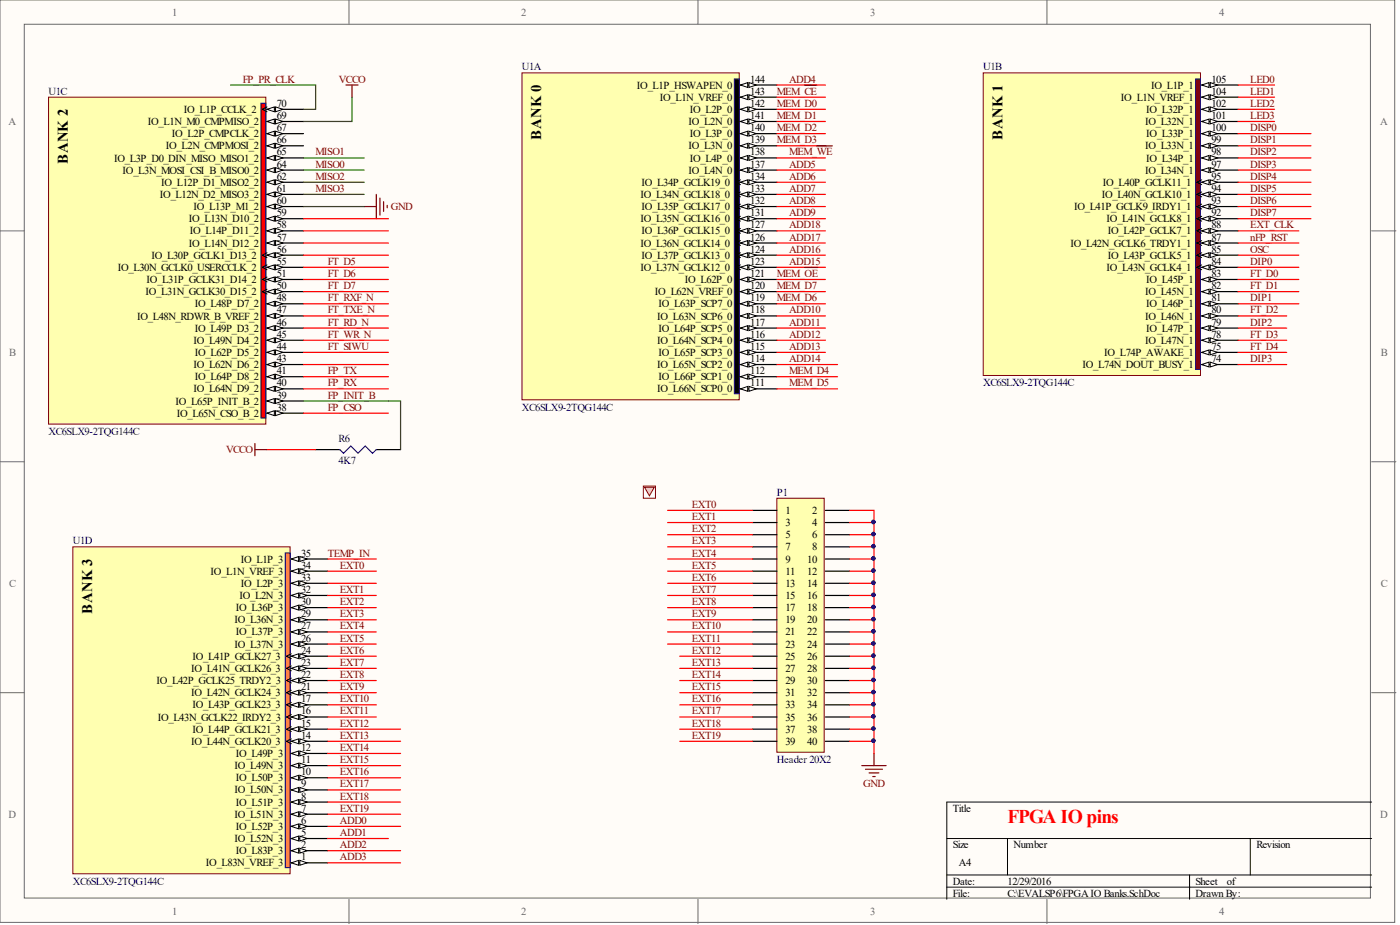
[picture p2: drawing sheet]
<svg xmlns="http://www.w3.org/2000/svg" width="292mm" height="193mm" viewBox="0 0 292 193" stroke-linecap="round" stroke-linejoin="round" font-family="sans-serif">
<g fill="#fffcf8" stroke="#696969" stroke-width=".21">
<path d="M0 0h291v192.4h-291z"/>
<path d="M5.1 5.1h280.8v182.3h-280.8z"/>
</g>
<path d="M72.8 0v5.1M145.6 0v5.1M218.4 0v5.1M0 48.2h5.1M286.2 48.2h5.1M0 96.3h5.1M286.2 96.3h5.1M0 144.5h5.1M286.2 144.5h5.1M72.8 187.6v5.1M145.6 187.6v5.1M218.4 187.6v5.1" fill="none" stroke="#696969" stroke-width=".21"/>
<path d="M197.5 174.9h88.7M210.2 174.9v7.6M260.9 174.9v7.6M286.2 167.3h-88.7v20.3M197.5 182.5h88.7M197.5 185.1h88.7M248.2 182.5v5.1" fill="none" stroke="#000" stroke-width=".21"/>
<path d="M10.1 20.3h45.4v68.2h-45.4z" fill="#ffffb0" stroke="#800000" stroke-width=".21"/>
<path d="M54.5 21.5h1v65.7h-1z" fill="#f00" stroke="#000080" stroke-width=".21"/>
<path d="M55.7 22.8h7.6" fill="none" stroke="#000" stroke-width=".25"/>
<path d="M55.7 22.3l-1 .5 1 .5" fill="none" stroke="#000" stroke-width=".21"/>
<g fill="#fffcf8" stroke="#000" stroke-width=".21">
<path d="M55.7 22.8l1.5-.5v1z"/>
<path d="M57.5 22.3l1.5 .5-1.5 .5z"/>
</g>
<path d="M55.7 25.3h7.6" fill="none" stroke="#000" stroke-width=".25"/>
<g fill="#fffcf8" stroke="#000" stroke-width=".21">
<path d="M55.7 25.3l1.5-.5v1.1z"/>
<path d="M57.5 24.8l1.5 .5-1.5 .6z"/>
</g>
<path d="M55.7 27.9h7.6" fill="none" stroke="#000" stroke-width=".25"/>
<g fill="#fffcf8" stroke="#000" stroke-width=".21">
<path d="M55.7 27.9l1.5-.5v1z"/>
<path d="M57.5 27.4l1.5 .5-1.5 .5z"/>
</g>
<path d="M55.7 30.4h7.6" fill="none" stroke="#000" stroke-width=".25"/>
<g fill="#fffcf8" stroke="#000" stroke-width=".21">
<path d="M55.7 30.4l1.5-.5v1z"/>
<path d="M57.5 29.9l1.5 .5-1.5 .5z"/>
</g>
<path d="M55.7 33h7.6" fill="none" stroke="#000" stroke-width=".25"/>
<g fill="#fffcf8" stroke="#000" stroke-width=".21">
<path d="M55.7 33l1.5-.6v1.1z"/>
<path d="M57.5 32.4l1.5 .6-1.5 .5z"/>
</g>
<path d="M55.7 35.5h7.6" fill="none" stroke="#000" stroke-width=".25"/>
<g fill="#fffcf8" stroke="#000" stroke-width=".21">
<path d="M55.7 35.5l1.5-.5v1z"/>
<path d="M57.5 35l1.5 .5-1.5 .5z"/>
</g>
<path d="M55.7 38h7.6" fill="none" stroke="#000" stroke-width=".25"/>
<g fill="#fffcf8" stroke="#000" stroke-width=".21">
<path d="M55.7 38l1.5-.5v1z"/>
<path d="M57.5 37.5l1.5 .5-1.5 .5z"/>
</g>
<path d="M55.7 40.6h7.6" fill="none" stroke="#000" stroke-width=".25"/>
<g fill="#fffcf8" stroke="#000" stroke-width=".21">
<path d="M55.7 40.6l1.5-.6v1.1z"/>
<path d="M57.5 40l1.5 .6-1.5 .5z"/>
</g>
<path d="M55.7 43.1h7.6" fill="none" stroke="#000" stroke-width=".25"/>
<g fill="#fffcf8" stroke="#000" stroke-width=".21">
<path d="M55.7 43.1l1.5-.5v1z"/>
<path d="M57.5 42.6l1.5 .5-1.5 .5z"/>
</g>
<path d="M55.7 45.6h7.6" fill="none" stroke="#000" stroke-width=".25"/>
<g fill="#fffcf8" stroke="#000" stroke-width=".21">
<path d="M55.7 45.6l1.5-.5v1z"/>
<path d="M57.5 45.1l1.5 .5-1.5 .5z"/>
</g>
<path d="M55.7 48.2h7.6" fill="none" stroke="#000" stroke-width=".25"/>
<g fill="#fffcf8" stroke="#000" stroke-width=".21">
<path d="M55.7 48.2l1.5-.5v1z"/>
<path d="M57.5 47.7l1.5 .5-1.5 .5z"/>
</g>
<path d="M55.7 50.7h7.6" fill="none" stroke="#000" stroke-width=".25"/>
<g fill="#fffcf8" stroke="#000" stroke-width=".21">
<path d="M55.7 50.7l1.5-.5v1z"/>
<path d="M57.5 50.2l1.5 .5-1.5 .5z"/>
</g>
<path d="M55.7 53.2h7.6" fill="none" stroke="#000" stroke-width=".25"/>
<path d="M55.7 52.7l-1 .5 1 .5" fill="none" stroke="#000" stroke-width=".21"/>
<g fill="#fffcf8" stroke="#000" stroke-width=".21">
<path d="M55.7 53.2l1.5-.5v1z"/>
<path d="M57.5 52.7l1.5 .5-1.5 .5z"/>
</g>
<path d="M55.7 55.8h7.6" fill="none" stroke="#000" stroke-width=".25"/>
<path d="M55.7 55.3l-1 .5 1 .5" fill="none" stroke="#000" stroke-width=".21"/>
<g fill="#fffcf8" stroke="#000" stroke-width=".21">
<path d="M55.7 55.8l1.5-.5v1z"/>
<path d="M57.5 55.3l1.5 .5-1.5 .5z"/>
</g>
<path d="M55.7 58.3h7.6" fill="none" stroke="#000" stroke-width=".25"/>
<path d="M55.7 57.8l-1 .5 1 .5" fill="none" stroke="#000" stroke-width=".21"/>
<g fill="#fffcf8" stroke="#000" stroke-width=".21">
<path d="M55.7 58.3l1.5-.5v1z"/>
<path d="M57.5 57.8l1.5 .5-1.5 .5z"/>
</g>
<path d="M55.7 60.8h7.6" fill="none" stroke="#000" stroke-width=".25"/>
<path d="M55.7 60.3l-1 .5 1 .5" fill="none" stroke="#000" stroke-width=".21"/>
<g fill="#fffcf8" stroke="#000" stroke-width=".21">
<path d="M55.7 60.8l1.5-.5v1z"/>
<path d="M57.5 60.3l1.5 .5-1.5 .5z"/>
</g>
<path d="M55.7 63.4h7.6" fill="none" stroke="#000" stroke-width=".25"/>
<g fill="#fffcf8" stroke="#000" stroke-width=".21">
<path d="M55.7 63.4l1.5-.5v1z"/>
<path d="M57.5 62.9l1.5 .5-1.5 .5z"/>
</g>
<path d="M55.7 65.9h7.6" fill="none" stroke="#000" stroke-width=".25"/>
<g fill="#fffcf8" stroke="#000" stroke-width=".21">
<path d="M55.7 65.9l1.5-.5v1z"/>
<path d="M57.5 65.4l1.5 .5-1.5 .5z"/>
</g>
<path d="M55.7 68.4h7.6" fill="none" stroke="#000" stroke-width=".25"/>
<g fill="#fffcf8" stroke="#000" stroke-width=".21">
<path d="M55.7 68.4l1.5-.5v1.1z"/>
<path d="M57.5 67.9l1.5 .5-1.5 .6z"/>
</g>
<path d="M55.7 71h7.6" fill="none" stroke="#000" stroke-width=".25"/>
<g fill="#fffcf8" stroke="#000" stroke-width=".21">
<path d="M55.7 71l1.5-.5v1z"/>
<path d="M57.5 70.5l1.5 .5-1.5 .5z"/>
</g>
<path d="M55.7 73.5h7.6" fill="none" stroke="#000" stroke-width=".25"/>
<g fill="#fffcf8" stroke="#000" stroke-width=".21">
<path d="M55.7 73.5l1.5-.5v1z"/>
<path d="M57.5 73l1.5 .5-1.5 .5z"/>
</g>
<path d="M55.7 76.1h7.6" fill="none" stroke="#000" stroke-width=".25"/>
<g fill="#fffcf8" stroke="#000" stroke-width=".21">
<path d="M55.7 76.1l1.5-.6v1.1z"/>
<path d="M57.5 75.5l1.5 .6-1.5 .5z"/>
</g>
<path d="M55.7 78.6h7.6" fill="none" stroke="#000" stroke-width=".25"/>
<g fill="#fffcf8" stroke="#000" stroke-width=".21">
<path d="M55.7 78.6l1.5-.5v1z"/>
<path d="M57.5 78.1l1.5 .5-1.5 .5z"/>
</g>
<path d="M55.7 81.1h7.6" fill="none" stroke="#000" stroke-width=".25"/>
<g fill="#fffcf8" stroke="#000" stroke-width=".21">
<path d="M55.7 81.1l1.5-.5v1z"/>
<path d="M57.5 80.6l1.5 .5-1.5 .5z"/>
</g>
<path d="M55.7 83.7h7.6" fill="none" stroke="#000" stroke-width=".25"/>
<g fill="#fffcf8" stroke="#000" stroke-width=".21">
<path d="M55.7 83.7l1.5-.5v1z"/>
<path d="M57.5 83.2l1.5 .5-1.5 .5z"/>
</g>
<path d="M55.7 86.2h7.6" fill="none" stroke="#000" stroke-width=".25"/>
<g fill="#fffcf8" stroke="#000" stroke-width=".21">
<path d="M55.7 86.2l1.5-.5v1z"/>
<path d="M57.5 85.7l1.5 .5-1.5 .5z"/>
</g>
<path d="M72.2 17.7h2.5M73.4 17.7v2.6M76 43.1h2.5M78.5 40.6v5M79.3 41.3v3.6M80 42.1v2M80.8 42.8v.5" fill="none" stroke="#800000" stroke-width=".25"/>
<path d="M108.9 15.2h45.3v68.2h-45.3z" fill="#ffffb0" stroke="#800000" stroke-width=".21"/>
<path d="M153.2 16.5h1v65.6h-1z" fill="#000" stroke="#000080" stroke-width=".21"/>
<path d="M154.5 17.7h7.6" fill="none" stroke="#000" stroke-width=".25"/>
<g fill="#fffcf8" stroke="#000" stroke-width=".21">
<path d="M154.5 17.7l1.5-.5v1z"/>
<path d="M156.3 17.2l1.5 .5-1.5 .5z"/>
</g>
<path d="M154.5 20.3h7.6" fill="none" stroke="#000" stroke-width=".25"/>
<g fill="#fffcf8" stroke="#000" stroke-width=".21">
<path d="M154.5 20.3l1.5-.5v1z"/>
<path d="M156.3 19.8l1.5 .5-1.5 .5z"/>
</g>
<path d="M154.5 22.8h7.6" fill="none" stroke="#000" stroke-width=".25"/>
<g fill="#fffcf8" stroke="#000" stroke-width=".21">
<path d="M154.5 22.8l1.5-.5v1z"/>
<path d="M156.3 22.3l1.5 .5-1.5 .5z"/>
</g>
<path d="M154.5 25.3h7.6" fill="none" stroke="#000" stroke-width=".25"/>
<g fill="#fffcf8" stroke="#000" stroke-width=".21">
<path d="M154.5 25.3l1.5-.5v1.1z"/>
<path d="M156.3 24.8l1.5 .5-1.5 .6z"/>
</g>
<path d="M154.5 27.9h7.6" fill="none" stroke="#000" stroke-width=".25"/>
<g fill="#fffcf8" stroke="#000" stroke-width=".21">
<path d="M154.5 27.9l1.5-.5v1z"/>
<path d="M156.3 27.4l1.5 .5-1.5 .5z"/>
</g>
<path d="M154.5 30.4h7.6" fill="none" stroke="#000" stroke-width=".25"/>
<g fill="#fffcf8" stroke="#000" stroke-width=".21">
<path d="M154.5 30.4l1.5-.5v1z"/>
<path d="M156.3 29.9l1.5 .5-1.5 .5z"/>
</g>
<path d="M154.5 33h7.6" fill="none" stroke="#000" stroke-width=".25"/>
<g fill="#fffcf8" stroke="#000" stroke-width=".21">
<path d="M154.5 33l1.5-.6v1.1z"/>
<path d="M156.3 32.4l1.5 .6-1.5 .5z"/>
</g>
<path d="M154.5 35.5h7.6" fill="none" stroke="#000" stroke-width=".25"/>
<g fill="#fffcf8" stroke="#000" stroke-width=".21">
<path d="M154.5 35.5l1.5-.5v1z"/>
<path d="M156.3 35l1.5 .5-1.5 .5z"/>
</g>
<path d="M154.5 38h7.6" fill="none" stroke="#000" stroke-width=".25"/>
<path d="M154.5 37.5l-1 .5 1 .5" fill="none" stroke="#000" stroke-width=".21"/>
<g fill="#fffcf8" stroke="#000" stroke-width=".21">
<path d="M154.5 38l1.5-.5v1z"/>
<path d="M156.3 37.5l1.5 .5-1.5 .5z"/>
</g>
<path d="M154.5 40.6h7.6" fill="none" stroke="#000" stroke-width=".25"/>
<path d="M154.5 40l-1 .6 1 .5" fill="none" stroke="#000" stroke-width=".21"/>
<g fill="#fffcf8" stroke="#000" stroke-width=".21">
<path d="M154.5 40.6l1.5-.6v1.1z"/>
<path d="M156.3 40l1.5 .6-1.5 .5z"/>
</g>
<path d="M154.5 43.1h7.6" fill="none" stroke="#000" stroke-width=".25"/>
<path d="M154.5 42.6l-1 .5 1 .5" fill="none" stroke="#000" stroke-width=".21"/>
<g fill="#fffcf8" stroke="#000" stroke-width=".21">
<path d="M154.5 43.1l1.5-.5v1z"/>
<path d="M156.3 42.6l1.5 .5-1.5 .5z"/>
</g>
<path d="M154.5 45.6h7.6" fill="none" stroke="#000" stroke-width=".25"/>
<path d="M154.5 45.1l-1 .5 1 .5" fill="none" stroke="#000" stroke-width=".21"/>
<g fill="#fffcf8" stroke="#000" stroke-width=".21">
<path d="M154.5 45.6l1.5-.5v1z"/>
<path d="M156.3 45.1l1.5 .5-1.5 .5z"/>
</g>
<path d="M154.5 48.2h7.6" fill="none" stroke="#000" stroke-width=".25"/>
<path d="M154.5 47.7l-1 .5 1 .5" fill="none" stroke="#000" stroke-width=".21"/>
<g fill="#fffcf8" stroke="#000" stroke-width=".21">
<path d="M154.5 48.2l1.5-.5v1z"/>
<path d="M156.3 47.7l1.5 .5-1.5 .5z"/>
</g>
<path d="M154.5 50.7h7.6" fill="none" stroke="#000" stroke-width=".25"/>
<path d="M154.5 50.2l-1 .5 1 .5" fill="none" stroke="#000" stroke-width=".21"/>
<g fill="#fffcf8" stroke="#000" stroke-width=".21">
<path d="M154.5 50.7l1.5-.5v1z"/>
<path d="M156.3 50.2l1.5 .5-1.5 .5z"/>
</g>
<path d="M154.5 53.2h7.6" fill="none" stroke="#000" stroke-width=".25"/>
<path d="M154.5 52.7l-1 .5 1 .5" fill="none" stroke="#000" stroke-width=".21"/>
<g fill="#fffcf8" stroke="#000" stroke-width=".21">
<path d="M154.5 53.2l1.5-.5v1z"/>
<path d="M156.3 52.7l1.5 .5-1.5 .5z"/>
</g>
<path d="M154.5 55.8h7.6" fill="none" stroke="#000" stroke-width=".25"/>
<path d="M154.5 55.3l-1 .5 1 .5" fill="none" stroke="#000" stroke-width=".21"/>
<g fill="#fffcf8" stroke="#000" stroke-width=".21">
<path d="M154.5 55.8l1.5-.5v1z"/>
<path d="M156.3 55.3l1.5 .5-1.5 .5z"/>
</g>
<path d="M154.5 58.3h7.6" fill="none" stroke="#000" stroke-width=".25"/>
<g fill="#fffcf8" stroke="#000" stroke-width=".21">
<path d="M154.5 58.3l1.5-.5v1z"/>
<path d="M156.3 57.8l1.5 .5-1.5 .5z"/>
</g>
<path d="M154.5 60.8h7.6" fill="none" stroke="#000" stroke-width=".25"/>
<g fill="#fffcf8" stroke="#000" stroke-width=".21">
<path d="M154.5 60.8l1.5-.5v1z"/>
<path d="M156.3 60.3l1.5 .5-1.5 .5z"/>
</g>
<path d="M154.5 63.4h7.6" fill="none" stroke="#000" stroke-width=".25"/>
<g fill="#fffcf8" stroke="#000" stroke-width=".21">
<path d="M154.5 63.4l1.5-.5v1z"/>
<path d="M156.3 62.9l1.5 .5-1.5 .5z"/>
</g>
<path d="M154.5 65.9h7.6" fill="none" stroke="#000" stroke-width=".25"/>
<g fill="#fffcf8" stroke="#000" stroke-width=".21">
<path d="M154.5 65.9l1.5-.5v1z"/>
<path d="M156.3 65.4l1.5 .5-1.5 .5z"/>
</g>
<path d="M154.5 68.4h7.6" fill="none" stroke="#000" stroke-width=".25"/>
<g fill="#fffcf8" stroke="#000" stroke-width=".21">
<path d="M154.5 68.4l1.5-.5v1.1z"/>
<path d="M156.3 67.9l1.5 .5-1.5 .6z"/>
</g>
<path d="M154.5 71h7.6" fill="none" stroke="#000" stroke-width=".25"/>
<g fill="#fffcf8" stroke="#000" stroke-width=".21">
<path d="M154.5 71l1.5-.5v1z"/>
<path d="M156.3 70.5l1.5 .5-1.5 .5z"/>
</g>
<path d="M154.5 73.5h7.6" fill="none" stroke="#000" stroke-width=".25"/>
<g fill="#fffcf8" stroke="#000" stroke-width=".21">
<path d="M154.5 73.5l1.5-.5v1z"/>
<path d="M156.3 73l1.5 .5-1.5 .5z"/>
</g>
<path d="M154.5 76.1h7.6" fill="none" stroke="#000" stroke-width=".25"/>
<g fill="#fffcf8" stroke="#000" stroke-width=".21">
<path d="M154.5 76.1l1.5-.6v1.1z"/>
<path d="M156.3 75.5l1.5 .6-1.5 .5z"/>
</g>
<path d="M154.5 78.6h7.6" fill="none" stroke="#000" stroke-width=".25"/>
<g fill="#fffcf8" stroke="#000" stroke-width=".21">
<path d="M154.5 78.6l1.5-.5v1z"/>
<path d="M156.3 78.1l1.5 .5-1.5 .5z"/>
</g>
<path d="M154.5 81.1h7.6" fill="none" stroke="#000" stroke-width=".25"/>
<g fill="#fffcf8" stroke="#000" stroke-width=".21">
<path d="M154.5 81.1l1.5-.5v1z"/>
<path d="M156.3 80.6l1.5 .5-1.5 .5z"/>
</g>
<path d="M205.1 15.2h45.4v63.1h-45.4z" fill="#ffffb0" stroke="#800000" stroke-width=".21"/>
<path d="M249.5 16.5h1v60.6h-1z" fill="#800000" stroke="#000080" stroke-width=".21"/>
<path d="M250.7 17.7h7.6" fill="none" stroke="#000" stroke-width=".25"/>
<g fill="#fffcf8" stroke="#000" stroke-width=".21">
<path d="M250.7 17.7l1.5-.5v1z"/>
<path d="M252.5 17.2l1.5 .5-1.5 .5z"/>
</g>
<path d="M250.7 20.3h7.6" fill="none" stroke="#000" stroke-width=".25"/>
<g fill="#fffcf8" stroke="#000" stroke-width=".21">
<path d="M250.7 20.3l1.5-.5v1z"/>
<path d="M252.5 19.8l1.5 .5-1.5 .5z"/>
</g>
<path d="M250.7 22.8h7.6" fill="none" stroke="#000" stroke-width=".25"/>
<g fill="#fffcf8" stroke="#000" stroke-width=".21">
<path d="M250.7 22.8l1.5-.5v1z"/>
<path d="M252.5 22.3l1.5 .5-1.5 .5z"/>
</g>
<path d="M250.7 25.3h7.6" fill="none" stroke="#000" stroke-width=".25"/>
<g fill="#fffcf8" stroke="#000" stroke-width=".21">
<path d="M250.7 25.3l1.5-.5v1.1z"/>
<path d="M252.5 24.8l1.5 .5-1.5 .6z"/>
</g>
<path d="M250.7 27.9h7.6" fill="none" stroke="#000" stroke-width=".25"/>
<g fill="#fffcf8" stroke="#000" stroke-width=".21">
<path d="M250.7 27.9l1.5-.5v1z"/>
<path d="M252.5 27.4l1.5 .5-1.5 .5z"/>
</g>
<path d="M250.7 30.4h7.6" fill="none" stroke="#000" stroke-width=".25"/>
<g fill="#fffcf8" stroke="#000" stroke-width=".21">
<path d="M250.7 30.4l1.5-.5v1z"/>
<path d="M252.5 29.9l1.5 .5-1.5 .5z"/>
</g>
<path d="M250.7 33h7.6" fill="none" stroke="#000" stroke-width=".25"/>
<g fill="#fffcf8" stroke="#000" stroke-width=".21">
<path d="M250.7 33l1.5-.6v1.1z"/>
<path d="M252.5 32.4l1.5 .6-1.5 .5z"/>
</g>
<path d="M250.7 35.5h7.6" fill="none" stroke="#000" stroke-width=".25"/>
<g fill="#fffcf8" stroke="#000" stroke-width=".21">
<path d="M250.7 35.5l1.5-.5v1z"/>
<path d="M252.5 35l1.5 .5-1.5 .5z"/>
</g>
<path d="M250.7 38h7.6" fill="none" stroke="#000" stroke-width=".25"/>
<path d="M250.7 37.5l-1 .5 1 .5" fill="none" stroke="#000" stroke-width=".21"/>
<g fill="#fffcf8" stroke="#000" stroke-width=".21">
<path d="M250.7 38l1.5-.5v1z"/>
<path d="M252.5 37.5l1.5 .5-1.5 .5z"/>
</g>
<path d="M250.7 40.6h7.6" fill="none" stroke="#000" stroke-width=".25"/>
<path d="M250.7 40l-1 .6 1 .5" fill="none" stroke="#000" stroke-width=".21"/>
<g fill="#fffcf8" stroke="#000" stroke-width=".21">
<path d="M250.7 40.6l1.5-.6v1.1z"/>
<path d="M252.5 40l1.5 .6-1.5 .5z"/>
</g>
<path d="M250.7 43.1h7.6" fill="none" stroke="#000" stroke-width=".25"/>
<path d="M250.7 42.6l-1 .5 1 .5" fill="none" stroke="#000" stroke-width=".21"/>
<g fill="#fffcf8" stroke="#000" stroke-width=".21">
<path d="M250.7 43.1l1.5-.5v1z"/>
<path d="M252.5 42.6l1.5 .5-1.5 .5z"/>
</g>
<path d="M250.7 45.6h7.6" fill="none" stroke="#000" stroke-width=".25"/>
<path d="M250.7 45.1l-1 .5 1 .5" fill="none" stroke="#000" stroke-width=".21"/>
<g fill="#fffcf8" stroke="#000" stroke-width=".21">
<path d="M250.7 45.6l1.5-.5v1z"/>
<path d="M252.5 45.1l1.5 .5-1.5 .5z"/>
</g>
<path d="M250.7 48.2h7.6" fill="none" stroke="#000" stroke-width=".25"/>
<path d="M250.7 47.7l-1 .5 1 .5" fill="none" stroke="#000" stroke-width=".21"/>
<g fill="#fffcf8" stroke="#000" stroke-width=".21">
<path d="M250.7 48.2l1.5-.5v1z"/>
<path d="M252.5 47.7l1.5 .5-1.5 .5z"/>
</g>
<path d="M250.7 50.7h7.6" fill="none" stroke="#000" stroke-width=".25"/>
<path d="M250.7 50.2l-1 .5 1 .5" fill="none" stroke="#000" stroke-width=".21"/>
<g fill="#fffcf8" stroke="#000" stroke-width=".21">
<path d="M250.7 50.7l1.5-.5v1z"/>
<path d="M252.5 50.2l1.5 .5-1.5 .5z"/>
</g>
<path d="M250.7 53.2h7.6" fill="none" stroke="#000" stroke-width=".25"/>
<path d="M250.7 52.7l-1 .5 1 .5" fill="none" stroke="#000" stroke-width=".21"/>
<g fill="#fffcf8" stroke="#000" stroke-width=".21">
<path d="M250.7 53.2l1.5-.5v1z"/>
<path d="M252.5 52.7l1.5 .5-1.5 .5z"/>
</g>
<path d="M250.7 55.8h7.6" fill="none" stroke="#000" stroke-width=".25"/>
<path d="M250.7 55.3l-1 .5 1 .5" fill="none" stroke="#000" stroke-width=".21"/>
<g fill="#fffcf8" stroke="#000" stroke-width=".21">
<path d="M250.7 55.8l1.5-.5v1z"/>
<path d="M252.5 55.3l1.5 .5-1.5 .5z"/>
</g>
<path d="M250.7 58.3h7.6" fill="none" stroke="#000" stroke-width=".25"/>
<g fill="#fffcf8" stroke="#000" stroke-width=".21">
<path d="M250.7 58.3l1.5-.5v1z"/>
<path d="M252.5 57.8l1.5 .5-1.5 .5z"/>
</g>
<path d="M250.7 60.8h7.6" fill="none" stroke="#000" stroke-width=".25"/>
<g fill="#fffcf8" stroke="#000" stroke-width=".21">
<path d="M250.7 60.8l1.5-.5v1z"/>
<path d="M252.5 60.3l1.5 .5-1.5 .5z"/>
</g>
<path d="M250.7 63.4h7.6" fill="none" stroke="#000" stroke-width=".25"/>
<g fill="#fffcf8" stroke="#000" stroke-width=".21">
<path d="M250.7 63.4l1.5-.5v1z"/>
<path d="M252.5 62.9l1.5 .5-1.5 .5z"/>
</g>
<path d="M250.7 65.9h7.6" fill="none" stroke="#000" stroke-width=".25"/>
<g fill="#fffcf8" stroke="#000" stroke-width=".21">
<path d="M250.7 65.9l1.5-.5v1z"/>
<path d="M252.5 65.4l1.5 .5-1.5 .5z"/>
</g>
<path d="M250.7 68.4h7.6" fill="none" stroke="#000" stroke-width=".25"/>
<g fill="#fffcf8" stroke="#000" stroke-width=".21">
<path d="M250.7 68.4l1.5-.5v1.1z"/>
<path d="M252.5 67.9l1.5 .5-1.5 .6z"/>
</g>
<path d="M250.7 71h7.6" fill="none" stroke="#000" stroke-width=".25"/>
<g fill="#fffcf8" stroke="#000" stroke-width=".21">
<path d="M250.7 71l1.5-.5v1z"/>
<path d="M252.5 70.5l1.5 .5-1.5 .5z"/>
</g>
<path d="M250.7 73.5h7.6" fill="none" stroke="#000" stroke-width=".25"/>
<g fill="#fffcf8" stroke="#000" stroke-width=".21">
<path d="M250.7 73.5l1.5-.5v1z"/>
<path d="M252.5 73l1.5 .5-1.5 .5z"/>
</g>
<path d="M250.7 76.1h7.6" fill="none" stroke="#000" stroke-width=".25"/>
<g fill="#fffcf8" stroke="#000" stroke-width=".21">
<path d="M250.7 76.1l1.5-.6v1.1z"/>
<path d="M252.5 75.5l1.5 .6-1.5 .5z"/>
</g>
<path d="M15.2 114.1h45.3v68.2h-45.3z" fill="#ffffb0" stroke="#800000" stroke-width=".21"/>
<path d="M59.5 115.3h1v65.7h-1z" fill="#fd8300" stroke="#000080" stroke-width=".21"/>
<path d="M60.8 116.6h7.6" fill="none" stroke="#000" stroke-width=".25"/>
<g fill="#fffcf8" stroke="#000" stroke-width=".21">
<path d="M60.8 116.6l1.5-.5v1z"/>
<path d="M62.6 116.1l1.5 .5-1.5 .5z"/>
</g>
<path d="M60.8 119.2h7.6" fill="none" stroke="#000" stroke-width=".25"/>
<g fill="#fffcf8" stroke="#000" stroke-width=".21">
<path d="M60.8 119.2l1.5-.6v1.1z"/>
<path d="M62.6 118.6l1.5 .6-1.5 .5z"/>
</g>
<path d="M60.8 121.7h7.6" fill="none" stroke="#000" stroke-width=".25"/>
<g fill="#fffcf8" stroke="#000" stroke-width=".21">
<path d="M60.8 121.7l1.5-.5v1z"/>
<path d="M62.6 121.2l1.5 .5-1.5 .5z"/>
</g>
<path d="M60.8 124.2h7.6" fill="none" stroke="#000" stroke-width=".25"/>
<g fill="#fffcf8" stroke="#000" stroke-width=".21">
<path d="M60.8 124.2l1.5-.5v1z"/>
<path d="M62.6 123.7l1.5 .5-1.5 .5z"/>
</g>
<path d="M60.8 126.8h7.6" fill="none" stroke="#000" stroke-width=".25"/>
<g fill="#fffcf8" stroke="#000" stroke-width=".21">
<path d="M60.8 126.8l1.5-.5v1z"/>
<path d="M62.6 126.3l1.5 .5-1.5 .5z"/>
</g>
<path d="M60.8 129.3h7.6" fill="none" stroke="#000" stroke-width=".25"/>
<g fill="#fffcf8" stroke="#000" stroke-width=".21">
<path d="M60.8 129.3l1.5-.5v1z"/>
<path d="M62.6 128.8l1.5 .5-1.5 .5z"/>
</g>
<path d="M60.8 131.8h7.6" fill="none" stroke="#000" stroke-width=".25"/>
<g fill="#fffcf8" stroke="#000" stroke-width=".21">
<path d="M60.8 131.8l1.5-.5v1z"/>
<path d="M62.6 131.3l1.5 .5-1.5 .5z"/>
</g>
<path d="M60.8 134.4h7.6" fill="none" stroke="#000" stroke-width=".25"/>
<g fill="#fffcf8" stroke="#000" stroke-width=".21">
<path d="M60.8 134.4l1.5-.5v1z"/>
<path d="M62.6 133.9l1.5 .5-1.5 .5z"/>
</g>
<path d="M60.8 136.9h7.6" fill="none" stroke="#000" stroke-width=".25"/>
<path d="M60.8 136.4l-1 .5 1 .5" fill="none" stroke="#000" stroke-width=".21"/>
<g fill="#fffcf8" stroke="#000" stroke-width=".21">
<path d="M60.8 136.9l1.5-.5v1z"/>
<path d="M62.6 136.4l1.5 .5-1.5 .5z"/>
</g>
<path d="M60.8 139.4h7.6" fill="none" stroke="#000" stroke-width=".25"/>
<path d="M60.8 138.9l-1 .5 1 .5" fill="none" stroke="#000" stroke-width=".21"/>
<g fill="#fffcf8" stroke="#000" stroke-width=".21">
<path d="M60.8 139.4l1.5-.5v1z"/>
<path d="M62.6 138.9l1.5 .5-1.5 .5z"/>
</g>
<path d="M60.8 142h7.6" fill="none" stroke="#000" stroke-width=".25"/>
<path d="M60.8 141.5l-1 .5 1 .5" fill="none" stroke="#000" stroke-width=".21"/>
<g fill="#fffcf8" stroke="#000" stroke-width=".21">
<path d="M60.8 142l1.5-.5v1z"/>
<path d="M62.6 141.5l1.5 .5-1.5 .5z"/>
</g>
<path d="M60.8 144.5h7.6" fill="none" stroke="#000" stroke-width=".25"/>
<path d="M60.8 144l-1 .5 1 .5" fill="none" stroke="#000" stroke-width=".21"/>
<g fill="#fffcf8" stroke="#000" stroke-width=".21">
<path d="M60.8 144.5l1.5-.5v1z"/>
<path d="M62.6 144l1.5 .5-1.5 .5z"/>
</g>
<path d="M60.8 147h7.6" fill="none" stroke="#000" stroke-width=".25"/>
<path d="M60.8 146.5l-1 .5 1 .5" fill="none" stroke="#000" stroke-width=".21"/>
<g fill="#fffcf8" stroke="#000" stroke-width=".21">
<path d="M60.8 147l1.5-.5v1z"/>
<path d="M62.6 146.5l1.5 .5-1.5 .5z"/>
</g>
<path d="M60.8 149.6h7.6" fill="none" stroke="#000" stroke-width=".25"/>
<path d="M60.8 149.1l-1 .5 1 .5" fill="none" stroke="#000" stroke-width=".21"/>
<g fill="#fffcf8" stroke="#000" stroke-width=".21">
<path d="M60.8 149.6l1.5-.5v1z"/>
<path d="M62.6 149.1l1.5 .5-1.5 .5z"/>
</g>
<path d="M60.8 152.1h7.6" fill="none" stroke="#000" stroke-width=".25"/>
<path d="M60.8 151.6l-1 .5 1 .5" fill="none" stroke="#000" stroke-width=".21"/>
<g fill="#fffcf8" stroke="#000" stroke-width=".21">
<path d="M60.8 152.1l1.5-.5v1z"/>
<path d="M62.6 151.6l1.5 .5-1.5 .5z"/>
</g>
<path d="M60.8 154.6h7.6" fill="none" stroke="#000" stroke-width=".25"/>
<path d="M60.8 154.1l-1 .5 1 .6" fill="none" stroke="#000" stroke-width=".21"/>
<g fill="#fffcf8" stroke="#000" stroke-width=".21">
<path d="M60.8 154.6l1.5-.5v1.1z"/>
<path d="M62.6 154.1l1.5 .5-1.5 .6z"/>
</g>
<path d="M60.8 157.2h7.6" fill="none" stroke="#000" stroke-width=".25"/>
<g fill="#fffcf8" stroke="#000" stroke-width=".21">
<path d="M60.8 157.2l1.5-.5v1z"/>
<path d="M62.6 156.7l1.5 .5-1.5 .5z"/>
</g>
<path d="M60.8 159.7h7.6" fill="none" stroke="#000" stroke-width=".25"/>
<g fill="#fffcf8" stroke="#000" stroke-width=".21">
<path d="M60.8 159.7l1.5-.5v1z"/>
<path d="M62.6 159.2l1.5 .5-1.5 .5z"/>
</g>
<path d="M60.8 162.3h7.6" fill="none" stroke="#000" stroke-width=".25"/>
<g fill="#fffcf8" stroke="#000" stroke-width=".21">
<path d="M60.8 162.3l1.5-.6v1.1z"/>
<path d="M62.6 161.7l1.5 .6-1.5 .5z"/>
</g>
<path d="M60.8 164.8h7.6" fill="none" stroke="#000" stroke-width=".25"/>
<g fill="#fffcf8" stroke="#000" stroke-width=".21">
<path d="M60.8 164.8l1.5-.5v1z"/>
<path d="M62.6 164.3l1.5 .5-1.5 .5z"/>
</g>
<path d="M60.8 167.3h7.6" fill="none" stroke="#000" stroke-width=".25"/>
<g fill="#fffcf8" stroke="#000" stroke-width=".21">
<path d="M60.8 167.3l1.5-.5v1z"/>
<path d="M62.6 166.8l1.5 .5-1.5 .5z"/>
</g>
<path d="M60.8 169.9h7.6" fill="none" stroke="#000" stroke-width=".25"/>
<g fill="#fffcf8" stroke="#000" stroke-width=".21">
<path d="M60.8 169.9l1.5-.5v1z"/>
<path d="M62.6 169.4l1.5 .5-1.5 .5z"/>
</g>
<path d="M60.8 172.4h7.6" fill="none" stroke="#000" stroke-width=".25"/>
<g fill="#fffcf8" stroke="#000" stroke-width=".21">
<path d="M60.8 172.4l1.5-.5v1z"/>
<path d="M62.6 171.9l1.5 .5-1.5 .5z"/>
</g>
<path d="M60.8 174.9h7.6" fill="none" stroke="#000" stroke-width=".25"/>
<g fill="#fffcf8" stroke="#000" stroke-width=".21">
<path d="M60.8 174.9l1.5-.5v1z"/>
<path d="M62.6 174.4l1.5 .5-1.5 .5z"/>
</g>
<path d="M60.8 177.5h7.6" fill="none" stroke="#000" stroke-width=".25"/>
<g fill="#fffcf8" stroke="#000" stroke-width=".21">
<path d="M60.8 177.5l1.5-.5v1z"/>
<path d="M62.6 177l1.5 .5-1.5 .5z"/>
</g>
<path d="M60.8 180h7.6" fill="none" stroke="#000" stroke-width=".25"/>
<g fill="#fffcf8" stroke="#000" stroke-width=".21">
<path d="M60.8 180l1.5-.5v1z"/>
<path d="M62.6 179.5l1.5 .5-1.5 .5z"/>
</g>
<path d="M162.1 103.9h9.9v53h-9.9z" fill="#ffffb0" stroke="#800000" stroke-width=".21"/>
<g fill="none" stroke="#000" stroke-width=".25">
<path d="M65.8 93.8h5.1M78.5 93.8h5.1M157 106.5h5.1M157 109h5.1M157 111.5h5.1M157 114.1h5.1M157 116.6h5.1M157 119.2h5.1M172.2 106.5h5.1M172.2 109h5.1M172.2 111.5h5.1M172.2 114.1h5.1"/>
<path d="M172.2 116.6h5.1M172.2 119.2h5.1M157 121.7h5.1M157 124.2h5.1M157 126.8h5.1M157 129.3h5.1M157 131.8h5.1M157 134.4h5.1M157 136.9h5.1M157 139.4h5.1M172.2 121.7h5.1M172.2 124.2h5.1"/>
<path d="M172.2 126.8h5.1M172.2 129.3h5.1M172.2 131.8h5.1M172.2 134.4h5.1M172.2 136.9h5.1M172.2 139.4h5.1M157 142h5.1M157 144.5h5.1M157 147h5.1M157 149.6h5.1M157 152.1h5.1M157 154.6h5.1"/>
<path d="M172.2 142h5.1M172.2 144.5h5.1M172.2 147h5.1M172.2 149.6h5.1M172.2 152.1h5.1M172.2 154.6h5.1"/>
</g>
<path d="M167.9 17.8h2.5M170.4 30.4h3.3M167.9 55.8h2.7M53.2 92.5v2.6M53.2 93.8h2.5M179.8 159.7h5.1M182.3 157.2v2.5M180.6 160.5h3.5M181.3 161.2h2.1M182.1 162h.5" fill="none" stroke="#800000" stroke-width=".25"/>
<path d="M70.9 93.8l.8 .8 1.5-1.6 1.5 1.6 1.5-1.6 1.6 1.6 .7-.8" fill="none" stroke="#00f" stroke-width=".25"/>
<path d="M48.1 17.7h17.7v5.1h-2.5M63.3 33h12.7M63.3 35.5h12.7M63.3 38h12.7M73.4 20.3v5h-10.1M63.3 43.1h12.7M63.3 40.6h12.7M63.3 83.7h20.3v10.1" fill="none" stroke="#008000" stroke-width=".25"/>
<g fill="none" stroke="#f00" stroke-width=".25">
<path d="M162.1 17.7h10.1M258.3 17.7h7.6M162.1 20.3h10.1M162.1 22.8h10.1M162.1 25.3h10.1M162.1 27.9h10.1M162.1 30.4h10.1M162.1 33h10.1M162.1 35.5h10.1M162.1 38h10.1M258.3 20.3h7.6M258.3 22.8h7.6"/>
<path d="M258.3 25.3h7.6M258.3 27.9h15.2M258.3 30.4h15.2M258.3 33h15.2M258.3 35.5h15.2M258.3 38h15.2M63.3 45.6h17.7M63.3 48.2h17.7M63.3 50.7h17.7M63.3 53.2h17.7M63.3 55.8h17.7M63.3 58.3h17.7"/>
<path d="M162.1 40.6h10.1M162.1 43.1h10.1M162.1 45.6h10.1M162.1 48.2h10.1M162.1 50.7h10.1M162.1 53.2h10.1M162.1 55.8h10.1M162.1 58.3h10.1M258.3 40.6h15.2M258.3 43.1h15.2M258.3 45.6h15.2M258.3 48.2h12.7"/>
<path d="M258.3 50.7h12.7M258.3 53.2h12.7M258.3 55.8h12.7M258.3 58.3h12.7M63.3 60.8h17.7M63.3 63.4h17.7M63.3 65.9h17.7M63.3 68.4h17.7M63.3 71h17.7M63.3 73.5h17.7M63.3 78.6h17.7M63.3 76.1h17.7"/>
<path d="M162.1 60.8h10.1M162.1 63.4h10.1M162.1 65.9h10.1M162.1 68.4h10.1M162.1 71h10.1M162.1 73.5h10.1M162.1 78.6h12.7M162.1 76.1h12.7M258.3 60.8h12.7M258.3 63.4h12.7M258.3 65.9h10.2M258.3 68.4h10.2"/>
<path d="M258.3 71h10.2M258.3 73.5h10.2M258.3 76.1h10.2M55.7 93.8h10.1M63.3 86.2h17.7M63.3 81.1h17.7M162.1 81.1h12.7M68.4 116.6h10.1M68.4 119.2h10.1M139.3 116.6h17.7M139.3 119.2h17.7M139.3 106.5h17.7"/>
<path d="M139.3 109h17.7M139.3 111.5h17.7M139.3 114.1h17.7M177.3 106.5h5v50.7M177.3 116.6h5M177.3 119.2h5M177.3 109h5M177.3 111.5h5M177.3 114.1h5M68.4 121.7h10.1M68.4 129.3h10.1M68.4 131.8h10.1"/>
<path d="M68.4 134.4h10.1M68.4 139.4h10.1M68.4 124.2h10.1M68.4 126.8h10.1M68.4 136.9h10.1M139.3 121.7h17.7M139.3 129.3h17.7M139.3 131.8h17.7M139.3 134.4h17.7M139.3 124.2h17.7M139.3 126.8h17.7M141.8 139.4h15.2"/>
<path d="M141.8 136.9h15.2M177.3 121.7h5M177.3 129.3h5M177.3 131.8h5M177.3 134.4h5M177.3 139.4h5M177.3 124.2h5M177.3 126.8h5M177.3 136.9h5M68.4 142h10.1M68.4 144.5h10.1M68.4 147h10.1"/>
<path d="M68.4 149.6h10.1M68.4 152.1h15.2M68.4 154.6h15.2M68.4 157.2h15.2M68.4 159.7h15.2M141.8 142h15.2M141.8 144.5h15.2M141.8 147h15.2M141.8 149.6h15.2M141.8 152.1h15.2M141.8 154.6h15.2M177.3 142h5"/>
<path d="M177.3 144.5h5M177.3 147h5M177.3 149.6h5M177.3 152.1h5M177.3 154.6h5M68.4 162.3h15.2M68.4 164.8h15.2M68.4 167.3h15.2M68.4 169.9h15.2M68.4 174.9h12.6M68.4 172.4h15.2M68.4 177.5h15.2"/>
<path d="M68.4 180h15.2"/>
</g>
<path d="M134.2 101.4h2.6v2.5h-2.6z" fill-rule="evenodd" fill="#fafafa" stroke="#800000" stroke-width=".21"/>
<path d="M134.5 101.7h2l-1 1.7z" fill="#fec8c8" stroke="#900" stroke-width=".21"/>
<g fill="#000080" stroke="#000080" stroke-width=".21">
<circle cx="182.2" cy="154.5" r=".38"/>
<circle cx="182.2" cy="152" r=".38"/>
<circle cx="182.2" cy="149.5" r=".38"/>
<circle cx="182.2" cy="146.9" r=".38"/>
<circle cx="182.2" cy="144.4" r=".38"/>
<circle cx="182.2" cy="141.8" r=".38"/>
<circle cx="182.2" cy="139.3" r=".38"/>
<circle cx="182.2" cy="136.8" r=".38"/>
<circle cx="182.2" cy="134.2" r=".38"/>
<circle cx="182.2" cy="131.7" r=".38"/>
<circle cx="182.2" cy="129.2" r=".38"/>
<circle cx="182.2" cy="126.6" r=".38"/>
<circle cx="182.2" cy="124.1" r=".38"/>
<circle cx="182.2" cy="121.6" r=".38"/>
<circle cx="182.2" cy="119" r=".38"/>
<circle cx="182.2" cy="116.5" r=".38"/>
<circle cx="182.2" cy="114" r=".38"/>
<circle cx="182.2" cy="111.4" r=".38"/>
<circle cx="182.2" cy="108.9" r=".38"/>
</g>
<text font-size="4.1" fill="#f00" x="210.2" y="171.8">FPGA IO pins</text>
<g font-size="3.1">
<text x="112.9" y="29.1" transform="rotate(-90 112.9 29.1)">BANK 0</text>
<text x="209.2" y="29.1" transform="rotate(-90 209.2 29.1)">BANK 1</text>
<text x="14.2" y="34.2" transform="rotate(-90 14.2 34.2)">BANK 2</text>
<text x="19.2" y="128" transform="rotate(-90 19.2 128)">BANK 3</text>
</g>
<g font-size="2.2" fill="#696969">
<text x="35.9" y="3.3">1</text>
<text x="108.7" y="3.3">2</text>
<text x="181.5" y="3.3">3</text>
<text x="254.4" y="3.3">4</text>
<text x="1.8" y="26.1">A</text>
<text x="288" y="26.1">A</text>
<text x="1.9" y="74.2">B</text>
<text x="288.1" y="74.2">B</text>
<text x="1.9" y="122.4">C</text>
<text x="288.1" y="122.4">C</text>
<text x="1.8" y="170.6">D</text>
<text x="288" y="170.6">D</text>
<text x="35.9" y="190.9">1</text>
<text x="108.7" y="190.9">2</text>
<text x="181.5" y="190.9">3</text>
<text x="254.4" y="190.9">4</text>
</g>
<g font-size="2.2" fill="#800000">
<text x="50.7" y="17.2">FP_PR_CLK</text>
<text x="70.7" y="17.2">VCCO</text>
<text x="164.6" y="17.2">ADD4</text>
<text x="260.9" y="17.2">LED0</text>
<text x="162.1" y="22.3">MEM_D0</text>
<text x="162.1" y="19.8">MEM_CE</text>
<text x="260.9" y="19.8">LED1</text>
<text x="260.9" y="22.3">LED2</text>
<text x="162.1" y="24.8">MEM_D1</text>
<text x="162.1" y="27.4">MEM_D2</text>
<text x="162.1" y="29.9">MEM_D3</text>
<text x="260.9" y="27.4">DISP0</text>
<text x="260.9" y="29.9">DISP1</text>
<text x="260.9" y="24.8">LED3</text>
<text x="65.8" y="32.4">MISO1</text>
<text x="65.8" y="35">MISO0</text>
<text x="164.6" y="35">ADD5</text>
<text x="164.6" y="32.4">MEM_WE</text>
<text x="260.9" y="32.4">DISP2</text>
<text x="260.9" y="35">DISP3</text>
<text x="65.8" y="37.5">MISO2</text>
<text x="65.8" y="40">MISO3</text>
<text x="164.6" y="37.5">ADD6</text>
<text x="164.6" y="40">ADD7</text>
<text x="260.9" y="37.5">DISP4</text>
<text x="260.9" y="40">DISP5</text>
<text x="81.6" y="43.8">GND</text>
<text x="164.6" y="42.6">ADD8</text>
<text x="164.6" y="45.1">ADD9</text>
<text x="164.6" y="47.6">ADD18</text>
<text x="260.9" y="42.6">DISP6</text>
<text x="260.9" y="45.1">DISP7</text>
<text x="260.9" y="47.6">EXT_CLK</text>
<text x="164.6" y="52.7">ADD16</text>
<text x="164.6" y="50.2">ADD17</text>
<text x="260.9" y="52.7">OSC</text>
<text x="260.9" y="50.2">nFP_RST</text>
<text x="68.4" y="55.2">FT_D5</text>
<text x="68.4" y="57.8">FT_D6</text>
<text x="162.1" y="57.8">MEM_OE</text>
<text x="164.6" y="55.2">ADD15</text>
<text x="260.9" y="55.2">DIP0</text>
<text x="260.9" y="57.8">FT_D0</text>
<text x="68.4" y="60.3">FT_D7</text>
<text x="68.4" y="62.9">FT_RXF_N</text>
<text x="68.4" y="65.4">FT_TXE_N</text>
<text x="162.1" y="62.9">MEM_D6</text>
<text x="162.1" y="60.3">MEM_D7</text>
<text x="164.6" y="65.4">ADD10</text>
<text x="260.9" y="62.9">DIP1</text>
<text x="260.9" y="60.3">FT_D1</text>
<text x="260.9" y="65.4">FT_D2</text>
<text x="68.4" y="67.9">FT_RD_N</text>
<text x="68.4" y="70.5">FT_WR_N</text>
<text x="164.6" y="67.9">ADD11</text>
<text x="164.6" y="70.5">ADD12</text>
<text x="260.9" y="67.9">DIP2</text>
<text x="260.9" y="70.5">FT_D3</text>
<text x="68.4" y="73">FT_SIWU</text>
<text x="164.6" y="73">ADD13</text>
<text x="164.6" y="75.5">ADD14</text>
<text x="260.9" y="75.5">DIP3</text>
<text x="260.9" y="73">FT_D4</text>
<text x="68.4" y="83.1">FP_INIT_B</text>
<text x="68.4" y="80.6">FP_RX</text>
<text x="68.4" y="78.1">FP_TX</text>
<text x="164.6" y="78.1">MEM_D4</text>
<text x="164.6" y="80.6">MEM_D5</text>
<text x="68.4" y="85.7">FP_CSO</text>
<text x="47.2" y="94.5">VCCO</text>
<text x="144.4" y="106">EXT0</text>
<text x="144.4" y="108.5">EXT1</text>
<text x="144.4" y="111">EXT2</text>
<text x="144.4" y="113.6">EXT3</text>
<text x="68.4" y="116.1">TEMP_IN</text>
<text x="70.9" y="118.6">EXT0</text>
<text x="144.4" y="116.1">EXT4</text>
<text x="144.4" y="118.6">EXT5</text>
<text x="70.9" y="123.7">EXT1</text>
<text x="144.4" y="121.2">EXT6</text>
<text x="144.4" y="123.7">EXT7</text>
<text x="70.9" y="126.2">EXT2</text>
<text x="70.9" y="128.8">EXT3</text>
<text x="70.9" y="131.3">EXT4</text>
<text x="144.4" y="126.2">EXT8</text>
<text x="144.4" y="128.8">EXT9</text>
<text x="144.4" y="131.3">EXT10</text>
<text x="70.9" y="133.8">EXT5</text>
<text x="70.9" y="136.4">EXT6</text>
<text x="144.4" y="133.8">EXT11</text>
<text x="144.4" y="136.4">EXT12</text>
<text x="70.9" y="138.9">EXT7</text>
<text x="70.9" y="141.4">EXT8</text>
<text x="70.9" y="144">EXT9</text>
<text x="144.4" y="138.9">EXT13</text>
<text x="144.4" y="141.4">EXT14</text>
<text x="144.4" y="144">EXT15</text>
<text x="70.9" y="146.5">EXT10</text>
<text x="70.9" y="149.1">EXT11</text>
<text x="144.4" y="146.5">EXT16</text>
<text x="144.4" y="149.1">EXT17</text>
<text x="70.9" y="151.6">EXT12</text>
<text x="70.9" y="154.1">EXT13</text>
<text x="144.4" y="151.6">EXT18</text>
<text x="144.4" y="154.1">EXT19</text>
<text x="70.9" y="156.7">EXT14</text>
<text x="70.9" y="159.2">EXT15</text>
<text x="70.9" y="161.7">EXT16</text>
<text x="70.9" y="164.3">EXT17</text>
<text x="70.9" y="166.8">EXT18</text>
<text x="180.1" y="164.2">GND</text>
<text x="70.9" y="171.9">ADD0</text>
<text x="70.9" y="169.3">EXT19</text>
<text x="70.9" y="174.4">ADD1</text>
<text x="70.9" y="176.9">ADD2</text>
<text x="70.9" y="179.5">ADD3</text>
</g>
<g font-size="2.2" fill="#000080">
<text x="108.9" y="14.7">U1A</text>
<text x="205.1" y="14.7">U1B</text>
<text x="10.1" y="19.8">U1C</text>
<text x="205.1" y="80.6">XC6SLX9-2TQG144C</text>
<text x="108.9" y="85.7">XC6SLX9-2TQG144C</text>
<text x="10.1" y="90.7">XC6SLX9-2TQG144C</text>
<text x="70.7" y="92.3">R6</text>
<text x="70.7" y="96.8">4K7</text>
<text x="162.1" y="103.4">P1</text>
<text x="15.2" y="113.6">U1D</text>
<text x="162.1" y="159.2">Header 20X2</text>
<text x="15.2" y="184.6">XC6SLX9-2TQG144C</text>
</g>
<g font-size="2.2">
<text x="156.5" y="17.2">144</text>
<text x="252.8" y="17.2">105</text>
<text x="38.4" y="23.6">IO_L1P_CCLK_2</text>
<text x="57.7" y="22.3">70</text>
<text x="132.9" y="18.5">IO_L1P_HSWAPEN_0</text>
<text x="137.6" y="21">IO_L1N_VREF_0</text>
<text x="143.9" y="23.6">IO_L2P_0</text>
<text x="156.5" y="19.8">143</text>
<text x="156.5" y="22.3">142</text>
<text x="233.9" y="21">IO_L1N_VREF_1</text>
<text x="239.2" y="23.6">IO_L32P_1</text>
<text x="240.2" y="18.5">IO_L1P_1</text>
<text x="252.8" y="19.8">104</text>
<text x="252.8" y="22.3">102</text>
<text x="30.8" y="26.1">IO_L1N_M0_CMPMISO_2</text>
<text x="35.9" y="28.6">IO_L2P_CMPCLK_2</text>
<text x="57.7" y="24.8">69</text>
<text x="57.7" y="27.4">67</text>
<text x="57.7" y="29.9">66</text>
<text x="143.7" y="26.1">IO_L2N_0</text>
<text x="143.9" y="28.6">IO_L3P_0</text>
<text x="156.5" y="24.8">141</text>
<text x="156.5" y="27.4">140</text>
<text x="156.5" y="29.9">139</text>
<text x="238.9" y="26.1">IO_L32N_1</text>
<text x="239.2" y="28.6">IO_L33P_1</text>
<text x="252.8" y="24.8">101</text>
<text x="252.8" y="27.4">100</text>
<text x="252.8" y="29.9">99</text>
<text x="23.8" y="33.7">IO_L3P_D0_DIN_MISO_MISO1_2</text>
<text x="34.6" y="31.2">IO_L2N_CMPMOSI_2</text>
<text x="57.7" y="32.4">65</text>
<text x="57.7" y="35">64</text>
<text x="143.7" y="31.2">IO_L3N_0</text>
<text x="143.9" y="33.7">IO_L4P_0</text>
<text x="156.5" y="32.4">138</text>
<text x="156.5" y="35">137</text>
<text x="238.9" y="31.2">IO_L33N_1</text>
<text x="239.2" y="33.7">IO_L34P_1</text>
<text x="252.8" y="32.4">98</text>
<text x="252.8" y="35">97</text>
<text x="25.6" y="36.2">IO_L3N_MOSI_CSI_B_MISO0_2</text>
<text x="33.4" y="41.3">IO_L12N_D2_MISO3_2</text>
<text x="33.6" y="38.8">IO_L12P_D1_MISO2_2</text>
<text x="57.7" y="37.5">62</text>
<text x="57.7" y="40">61</text>
<text x="133.6" y="41.3">IO_L34N_GCLK18_0</text>
<text x="133.9" y="38.8">IO_L34P_GCLK19_0</text>
<text x="143.7" y="36.2">IO_L4N_0</text>
<text x="156.5" y="37.5">134</text>
<text x="156.5" y="40">133</text>
<text x="229.9" y="41.3">IO_L40N_GCLK10_1</text>
<text x="230.1" y="38.8">IO_L40P_GCLK11_1</text>
<text x="238.9" y="36.2">IO_L34N_1</text>
<text x="252.8" y="37.5">95</text>
<text x="252.8" y="40">94</text>
<text x="39.4" y="46.4">IO_L13N_D10_2</text>
<text x="40.4" y="43.8">IO_L13P_M1_2</text>
<text x="57.7" y="42.6">60</text>
<text x="57.7" y="45.1">59</text>
<text x="57.7" y="47.6">58</text>
<text x="133.6" y="46.4">IO_L35N_GCLK16_0</text>
<text x="133.9" y="43.8">IO_L35P_GCLK17_0</text>
<text x="156.5" y="42.6">132</text>
<text x="156.5" y="45.1">131</text>
<text x="156.5" y="47.6">127</text>
<text x="224.1" y="43.8">IO_L41P_GCLK9_IRDY1_1</text>
<text x="230.9" y="46.4">IO_L41N_GCLK8_1</text>
<text x="252.8" y="42.6">93</text>
<text x="252.8" y="45.1">92</text>
<text x="252.8" y="47.6">88</text>
<text x="31.6" y="54">IO_L30P_GCLK1_D13_2</text>
<text x="39.4" y="51.4">IO_L14N_D12_2</text>
<text x="39.6" y="48.9">IO_L14P_D11_2</text>
<text x="57.7" y="50.2">57</text>
<text x="57.7" y="52.7">56</text>
<text x="133.6" y="51.4">IO_L36N_GCLK14_0</text>
<text x="133.9" y="48.9">IO_L36P_GCLK15_0</text>
<text x="133.9" y="54">IO_L37P_GCLK13_0</text>
<text x="156.5" y="50.2">126</text>
<text x="156.5" y="52.7">124</text>
<text x="223.4" y="51.4">IO_L42N_GCLK6_TRDY1_1</text>
<text x="231.1" y="48.9">IO_L42P_GCLK7_1</text>
<text x="231.1" y="54">IO_L43P_GCLK5_1</text>
<text x="252.8" y="50.2">87</text>
<text x="252.8" y="52.7">85</text>
<text x="24.6" y="56.5">IO_L30N_GCLK0_USERCCLK_2</text>
<text x="30.6" y="59">IO_L31P_GCLK31_D14_2</text>
<text x="57.7" y="55.2">55</text>
<text x="57.7" y="57.8">51</text>
<text x="133.6" y="56.5">IO_L37N_GCLK12_0</text>
<text x="142.9" y="59">IO_L62P_0</text>
<text x="156.5" y="55.2">123</text>
<text x="156.5" y="57.8">121</text>
<text x="230.9" y="56.5">IO_L43N_GCLK4_1</text>
<text x="239.2" y="59">IO_L45P_1</text>
<text x="252.8" y="55.2">84</text>
<text x="252.8" y="57.8">83</text>
<text x="30.3" y="61.6">IO_L31N_GCLK30_D15_2</text>
<text x="40.6" y="64.1">IO_L48P_D7_2</text>
<text x="57.7" y="60.3">50</text>
<text x="57.7" y="62.9">48</text>
<text x="57.7" y="65.4">47</text>
<text x="136.7" y="61.6">IO_L62N_VREF_0</text>
<text x="137.4" y="64.1">IO_L63P_SCP7_0</text>
<text x="156.5" y="60.3">120</text>
<text x="156.5" y="62.9">119</text>
<text x="156.5" y="65.4">118</text>
<text x="238.9" y="61.6">IO_L45N_1</text>
<text x="239.2" y="64.1">IO_L46P_1</text>
<text x="252.8" y="60.3">82</text>
<text x="252.8" y="62.9">81</text>
<text x="252.8" y="65.4">80</text>
<text x="28.6" y="66.7">IO_L48N_RDWR_B_VREF_2</text>
<text x="40.4" y="71.7">IO_L49N_D4_2</text>
<text x="40.6" y="69.2">IO_L49P_D3_2</text>
<text x="57.7" y="67.9">46</text>
<text x="57.7" y="70.5">45</text>
<text x="137.1" y="66.7">IO_L63N_SCP6_0</text>
<text x="137.1" y="71.7">IO_L64N_SCP4_0</text>
<text x="137.4" y="69.2">IO_L64P_SCP5_0</text>
<text x="156.5" y="67.9">117</text>
<text x="156.5" y="70.5">116</text>
<text x="238.9" y="66.7">IO_L46N_1</text>
<text x="238.9" y="71.7">IO_L47N_1</text>
<text x="239.2" y="69.2">IO_L47P_1</text>
<text x="252.8" y="67.9">79</text>
<text x="252.8" y="70.5">78</text>
<text x="40.4" y="76.8">IO_L62N_D6_2</text>
<text x="40.6" y="74.3">IO_L62P_D5_2</text>
<text x="57.7" y="73">44</text>
<text x="57.7" y="75.5">43</text>
<text x="137.1" y="76.8">IO_L65N_SCP2_0</text>
<text x="137.4" y="74.3">IO_L65P_SCP3_0</text>
<text x="156.5" y="73">115</text>
<text x="156.5" y="75.5">114</text>
<text x="225.9" y="76.8">IO_L74N_DOUT_BUSY_1</text>
<text x="230.4" y="74.3">IO_L74P_AWAKE_1</text>
<text x="252.8" y="73">75</text>
<text x="252.8" y="75.5">74</text>
<text x="40.4" y="81.9">IO_L64N_D9_2</text>
<text x="40.6" y="79.3">IO_L64P_D8_2</text>
<text x="57.7" y="78.1">41</text>
<text x="57.7" y="80.6">40</text>
<text x="57.7" y="83.1">39</text>
<text x="137.1" y="81.9">IO_L66N_SCP0_0</text>
<text x="137.4" y="79.3">IO_L66P_SCP1_0</text>
<text x="156.5" y="78.1">112</text>
<text x="156.5" y="80.6">111</text>
<text x="36.6" y="84.4">IO_L65P_INIT_B_2</text>
<text x="36.9" y="86.9">IO_L65N_CSO_B_2</text>
<text x="57.7" y="85.7">38</text>
<text x="163.9" y="107.2">1</text>
<text x="169.4" y="107.2">2</text>
<text x="163.9" y="109.8">3</text>
<text x="163.9" y="112.3">5</text>
<text x="169.4" y="109.8">4</text>
<text x="169.4" y="112.3">6</text>
<text x="43.9" y="119.9">IO_L1N_VREF_3</text>
<text x="50.2" y="117.4">IO_L1P_3</text>
<text x="62.8" y="116.1">35</text>
<text x="62.8" y="118.6">34</text>
<text x="163.9" y="114.8">7</text>
<text x="163.9" y="117.4">9</text>
<text x="163.9" y="119.9">11</text>
<text x="168.4" y="117.4">10</text>
<text x="168.4" y="119.9">12</text>
<text x="169.4" y="114.8">8</text>
<text x="50" y="125">IO_L2N_3</text>
<text x="50.2" y="122.4">IO_L2P_3</text>
<text x="62.8" y="121.2">33</text>
<text x="62.8" y="123.7">32</text>
<text x="163.9" y="122.4">13</text>
<text x="163.9" y="125">15</text>
<text x="168.4" y="122.4">14</text>
<text x="168.4" y="125">16</text>
<text x="49" y="130">IO_L36N_3</text>
<text x="49.2" y="127.5">IO_L36P_3</text>
<text x="62.8" y="126.2">30</text>
<text x="62.8" y="128.8">29</text>
<text x="62.8" y="131.3">27</text>
<text x="163.9" y="127.5">17</text>
<text x="163.9" y="130">19</text>
<text x="168.4" y="127.5">18</text>
<text x="168.4" y="130">20</text>
<text x="40.2" y="137.6">IO_L41P_GCLK27_3</text>
<text x="49" y="135.1">IO_L37N_3</text>
<text x="49.2" y="132.6">IO_L37P_3</text>
<text x="62.8" y="133.8">26</text>
<text x="62.8" y="136.4">24</text>
<text x="163.9" y="132.6">21</text>
<text x="163.9" y="135.1">23</text>
<text x="163.9" y="137.6">25</text>
<text x="168.4" y="132.6">22</text>
<text x="168.4" y="135.1">24</text>
<text x="168.4" y="137.6">26</text>
<text x="32.6" y="142.7">IO_L42P_GCLK25_TRDY2_3</text>
<text x="39.9" y="140.2">IO_L41N_GCLK26_3</text>
<text x="62.8" y="138.9">23</text>
<text x="62.8" y="141.4">22</text>
<text x="62.8" y="144">21</text>
<text x="163.9" y="140.2">27</text>
<text x="163.9" y="142.7">29</text>
<text x="168.4" y="140.2">28</text>
<text x="168.4" y="142.7">30</text>
<text x="39.9" y="145.3">IO_L42N_GCLK24_3</text>
<text x="40.2" y="147.8">IO_L43P_GCLK23_3</text>
<text x="62.8" y="146.5">17</text>
<text x="62.8" y="149.1">16</text>
<text x="163.9" y="145.3">31</text>
<text x="163.9" y="147.8">33</text>
<text x="168.4" y="145.3">32</text>
<text x="168.4" y="147.8">34</text>
<text x="32.9" y="150.3">IO_L43N_GCLK22_IRDY2_3</text>
<text x="39.9" y="155.4">IO_L44N_GCLK20_3</text>
<text x="40.2" y="152.9">IO_L44P_GCLK21_3</text>
<text x="62.8" y="151.6">15</text>
<text x="62.8" y="154.1">14</text>
<text x="163.9" y="150.3">35</text>
<text x="163.9" y="152.9">37</text>
<text x="163.9" y="155.4">39</text>
<text x="168.4" y="150.3">36</text>
<text x="168.4" y="152.9">38</text>
<text x="168.4" y="155.4">40</text>
<text x="49" y="160.5">IO_L49N_3</text>
<text x="49.2" y="157.9">IO_L49P_3</text>
<text x="62.8" y="156.7">12</text>
<text x="62.8" y="159.2">11</text>
<text x="62.8" y="161.7">10</text>
<text x="49" y="165.5">IO_L50N_3</text>
<text x="49.2" y="163">IO_L50P_3</text>
<text x="62.8" y="164.3">9</text>
<text x="62.8" y="166.8">8</text>
<text x="49" y="170.6">IO_L51N_3</text>
<text x="49.2" y="168.1">IO_L51P_3</text>
<text x="49.2" y="173.1">IO_L52P_3</text>
<text x="62.8" y="169.3">7</text>
<text x="62.8" y="171.9">6</text>
<text x="198.8" y="169.3">Title</text>
<text x="49" y="175.7">IO_L52N_3</text>
<text x="49.2" y="178.2">IO_L83P_3</text>
<text x="62.8" y="174.4">5</text>
<text x="62.8" y="176.9">2</text>
<text x="62.8" y="179.5">1</text>
<text x="198.8" y="176.9">Size</text>
<text x="211.5" y="176.9">Number</text>
<text x="262.1" y="176.9">Revision</text>
<text x="43" y="180.7">IO_L83N_VREF_3</text>
<text x="198.8" y="184.5">Date:</text>
<text x="200.1" y="180.7">A4</text>
<text x="210.2" y="184.5">12/29/2016</text>
<text x="249.5" y="184.5">Sheet</text>
<text x="256" y="184.5">of</text>
<text x="198.8" y="187.1">File:</text>
<text x="210.2" y="187.1">C:\EVALSP6\FPGA IO Banks.SchDoc</text>
<text x="249.5" y="187.1">Drawn By:</text>
</g>
</svg>
